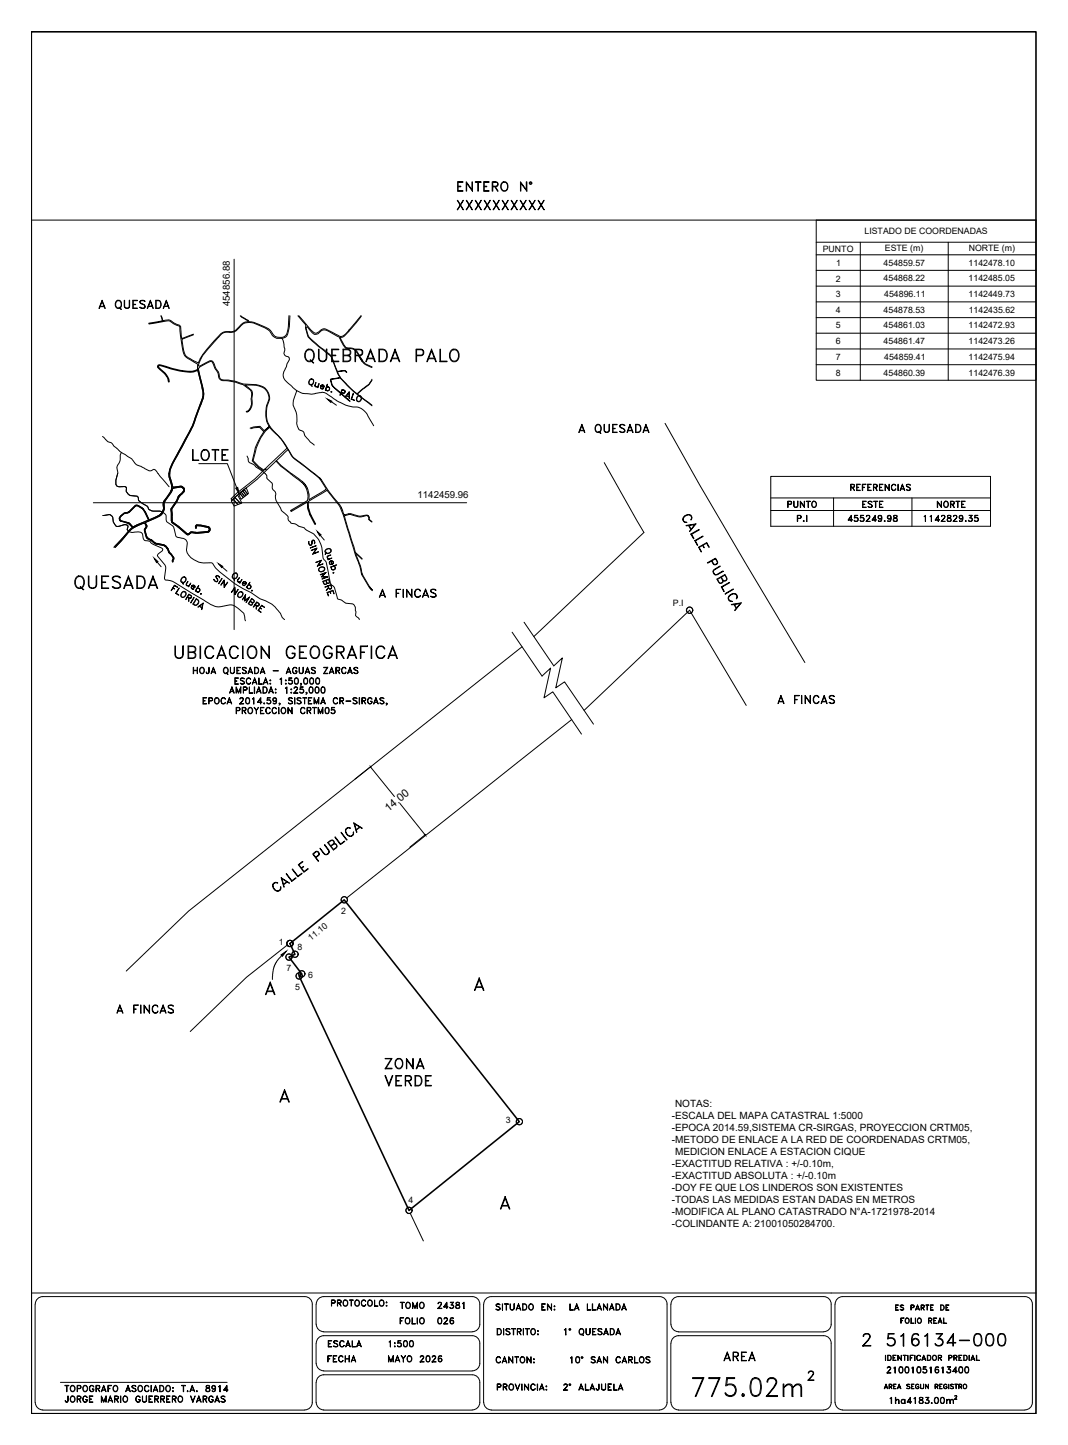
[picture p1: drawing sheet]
<svg xmlns="http://www.w3.org/2000/svg" width="340mm" height="460mm" viewBox="0 0 340 460" stroke-linecap="round" stroke-linejoin="round" font-family="sans-serif">
<!-- layer: LP -->
<path d="M211.8 134.8l11 19.5 33.5 56.6M192.4 147.3l12.6 22.2-35 33.2M166.2 205.9l-106.1 84.1-19.9 19.1M182.1 229.1l-71.7 56.7M237.6 224.6l-18-30.3-33.6 31.9M91.1 302.9l-2.5 2.4-1 1.7-.6 1.7-.3 3.1M91.4 300.9l-12.9 10.2-17.9 17.3" fill="none" stroke="#000" stroke-width=".32"/>
<!-- layer: Calles -->
<g fill="none" stroke="#000" stroke-width=".32">
<circle cx="219.6" cy="194.3" r="1.02"/>
<circle cx="219.6" cy="194.2" r=".98"/>
<circle cx="92.3" cy="300.4" r="1"/>
<circle cx="92.4" cy="300.4" r=".98"/>
</g>
<!-- layer: MACHOTE$0$4 -->
<path d="M10 70.1h319.9M10 411.6h319.9" fill="none" stroke="#000" stroke-width=".32"/>
<path d="M10 10.1h319.9v440h-319.9z" fill="none" stroke="#000" stroke-width=".51"/>
<!-- layer: TEX -->
<g fill="none" stroke="#000" stroke-width=".32">
<path d="M158.3 422.9h.7a1.11 1.11 0 0 1 .7 1.1 1.11 1.11 0 0 1-.7 1h-.7zM158.4 423.1a.97 .97 0 0 1 1.1 .5 .97 .97 0 0 1-.2 1.2h-.9zM160.3 422.9l.1 2.1zM161.1 423.3a.81 .81 0 0 1 1.3 0l-.5-.2-.7 .2 .1 .3 1 .6 .1 .5-.2 .1a.81 .81 0 0 1-1.1-.1l.4 .1 .8-.1-.1-.5-1-.6zM162.9 422.9l1.2 .2zM163.4 423.1v1.9l.2-1.9M164.8 423.9l.9-.1 .2-.5-.4-.2h-.7l-.1 1.9v-2.1l1.2 .2v.7l-1.1 .2M165.3 424l.6 1-.5-1M166.6 422.9l.1 2.1zM167.3 422.9l1.2 .2zM167.8 423.1v1.9l.2-1.9M169.2 423.3l.2-.2a.92 .92 0 0 1 1.1 .9 .92 .92 0 0 1-1.1 .8l-.4-.6z"/>
<path d="M169.4 423.1a.86 .86 0 0 1 1.1 .9 .86 .86 0 0 1-1.1 .8l-.3-.6zM171.2 423.7l.3 .1zM171.3 423.7l.1 .1zM171.3 424.7l.1 .3zM171.3 424.8h.1M179.7 423.3l.5-.4v2.1l-.1-1.9zM184.6 423.3l.4-.4a.97 .97 0 0 1 1 1.1 .97 .97 0 0 1-1.2 .8l-.4-.6zM184.8 423.1h.2a.87 .87 0 0 1 .8 1 .87 .87 0 0 1-1 .7l-.3-.6zM185.2 424.7l.6 .5zM186.6 422.9l.2 1.8 .3 .1h.5l.2-.4 .1-1.5v1.5l-.3 .4-.5 .2-.4-.3zM188.7 422.9h1.1l-1 .2v1.7l1 .2h-1.1zM188.8 423.9h.6l-.6 .1"/>
<path d="M190.6 423.1a.81 .81 0 0 1 1.1 .2l-.4-.2-.8 .2 .1 .3 1 .6 .1 .5a.81 .81 0 0 1-1.3 0l.5 .1 .7-.1-.1-.6-1-.5-.1-.3zM192.4 424.5h1.1M192.5 424.4h.9M193 422.9l.7 2.1-.7-1.7-.8 1.7zM194.3 422.9a1.09 1.09 0 0 1 1.3 .6 1.09 1.09 0 0 1-.3 1.3l-1 .2zM194.4 423.1h.5a.96 .96 0 0 1 .7 .9 .96 .96 0 0 1-.7 .8h-.5zM196.3 424.5h1.1M196.4 424.4h1M196.9 422.9l.7 2.1-.7-1.7-.8 1.7zM19.2 440.1h53.1M158.3 440.6h.9l.4 .4-.2 .5-1 .1 .8-.1 .2-.3-.2-.5h-.8v1.9zM160.2 440.6l1.1 .1 .2 .3-.2 .5-1 .1 .7-.1 .4-.3-.1-.4-1-.1v1.9z"/>
<path d="M160.8 441.6l.7 1-.6-1M162.2 440.8a.88 .88 0 0 1 1.4 .8 .88 .88 0 0 1-1.4 .7l-.1-.5zM162.4 440.8a.63 .63 0 0 1 .7-.1 .63 .63 0 0 1 .3 .7 .82 .82 0 0 1-.7 1.1l-.6-.7zM164 440.6l.8 1.7 .7-1.7-.7 2zM166.1 440.6l.1 2zM167 440.6l1.2 1.7 .1-1.7v2l-1.2-1.8-.1 1.8zM169.2 440.8l.7-.2 .5 .4a.7 .7 0 0 0-.8-.3 .7 .7 0 0 0-.5 .7v.4a.7 .7 0 0 0 .5 .7 .7 .7 0 0 0 .8-.4 .87 .87 0 0 1-1.3 .3 .87 .87 0 0 1 0-1.4zM171.1 440.6l.1 2zM172 442.1h1.1M172 442h1M172.5 440.6l.8 2-.8-1.8-.7 1.8zM173.9 442.4l.2 .1z"/>
<path d="M173.9 441.2l.2 .3zM173.9 441.4h.1M281.7 441.8h.8M281.7 441.7h.7M282.1 440.7l.6 1.4-.6-1.3-.5 1.3zM283.2 441.4l.7-.1v-.5l-.7-.1-.1 1.4v-1.4l.9 .1-.1 .6h-.7M283.5 441.4l.5 .7zM284.6 442.1v-1.4h.8h-.9v1.4M284.6 441.4h.5h-.5M285.9 441.8h.9M285.9 441.7h.8M286.3 440.7l.6 1.4-.6-1.3-.5 1.3z"/>
<path d="M288.7 440.8l.4-.1 .7 .1h-1l.1 .4 .8 .3 .1 .4-.4 .2-.7-.2a.47 .47 0 0 0 .6 .2 .47 .47 0 0 0 .3-.6l-.8-.3zM290.3 442.1v-1.4h.8h-.8v1.4M290.3 441.4h.5h-.5M291.7 440.8l.5-.1 .4 .3a.59 .59 0 0 0-.8-.1 .59 .59 0 0 0-.1 .8 .59 .59 0 0 0 .8 .1v-.3h-.3h.4a.58 .58 0 0 1-.7 .6 .58 .58 0 0 1-.4-.9zM293.1 440.7l.1 1 .4 .4 .5-.4v-1v1l-.2 .4-.7-.2zM294.7 440.7l.9 1.2 .1-1.2v1.4l-.9-1.3-.1 1.3zM297.8 441.4l.7-.1 .1-.4-.8-.2v1.4v-1.4l.8 .1v.5l-.8 .1M298.2 441.4l.5 .7-.4-.7M299.3 440.7h.7h-.8v1.4M299.3 441.4h.4h-.4M300.6 440.8l.6-.1 .4 .3a.58 .58 0 0 0-.8-.2 .58 .58 0 0 0-.3 .7 .48 .48 0 0 0 .5 .6 .48 .48 0 0 0 .5-.6h-.3h.4a.58 .58 0 0 1-.8 .6 .58 .58 0 0 1-.3-.9zM302.1 440.7v1.4z"/>
<path d="M302.6 440.8l.4-.1 .6 .1h-.9l.1 .4 .7 .3v.6l-.9-.2h.9v-.4l-.7-.3zM304 440.7h.9zM304.4 440.7v1.4l.1-1.4M305.4 441.4l.7-.1v-.5l-.7-.1-.1 1.4v-1.4l.9 .1-.1 .6h-.7M305.8 441.4l.5 .7-.5-.7"/>
<circle cx="181.5" cy="423.2" r=".29"/>
<circle cx="181.5" cy="423.2" r=".16"/>
<circle cx="307.2" cy="441.3" r=".62"/>
<circle cx="307.3" cy="441.3" r=".7"/>
</g>
<!-- layer: MARCO-INTERNO -->
<g fill="none" stroke="#000" stroke-width=".32">
<path d="M11.2 415.2v31.3M11.2 415.2l.6-1.5 .8-.7 1-.2h83.4a2.38 2.38 0 0 1 2.4 2.4M99.4 415.2v31.3M100.6 415.2v6.4M100.7 415.2l.3-1.1 .6-.8 1.5-.5h47.3a2.38 2.38 0 0 1 2.4 2.4M152.8 415.2l-.1 6.9-.8 1.3-1.5 .6h-47.3l-1.5-.6-.6-.8-.3-1M154 415.2v31.3M154.1 415.2l.2-1.1 .6-.8 1.5-.5h53.6a2.38 2.38 0 0 1 2.4 2.4M212.4 415.2v31.3M213.6 415.2v6.4M262.3 412.8h-46.2l-1.5 .5-.7 .8-.2 1.1M262.3 412.8l1 .2 .8 .7 .6 1.5"/>
<path d="M264.7 415.2l-.1 6.9-.8 1.3-1.5 .6M265.9 415.2v31.3M268.3 412.8h58M268.3 412.8l-1 .2-.8 .7-.6 1.5M326.4 412.8l1 .2 .8 .7 .5 1.5M328.7 415.2v31.3M100.6 427.6v6.5M100.7 427.6l.3-1 .6-.9 1.5-.5h47.3a2.38 2.38 0 0 1 2.4 2.4l-.1 7-.8 1.3-1.5 .5M100.7 434l.3 1.1 .6 .8 1.5 .5M103.1 436.5h47.3M213.6 427.6v18.9M213.7 421.6l.2 1 .7 .8 1.5 .6h46.2"/>
<path d="M262.3 425.2h-46.2l-1.5 .5-.7 .9-.2 1M262.3 425.2l1 .3 .8 .6 .6 1.5v18.9M11.2 446.5l.3 1 .6 .8 1.5 .5M13.6 448.9h83.4M99.4 446.5l-.2 1-.7 .8-1.4 .5M100.6 440.1v6.4M100.7 440.1l.3-1.1 .6-.8 1.5-.5h47.3a2.38 2.38 0 0 1 2.4 2.4v6.4M100.7 446.5l.3 1 .6 .8 1.5 .5M103.1 448.9h47.3M152.8 446.5l-.3 1-.6 .8-1.5 .5M154.1 446.5l.2 1 .6 .8 1.5 .5M156.4 448.9h53.6"/>
<path d="M212.4 446.5l-.2 1-.7 .8-1.5 .5M213.7 446.5l.2 1 .7 .8 1.5 .5M216 448.9h46.3M264.7 446.5l-.6 1.5-.8 .6-1 .2M265.9 446.5l.6 1.5 .8 .6 1 .2M268.3 448.9h58M328.7 446.5l-.5 1.5-.8 .6-1 .2"/>
</g>
<!-- layer: Datos -->
<g fill="none" stroke="#000" stroke-width=".32">
<path d="M285.2 415.4h.9l-.9 .1v1.5l.9 .1h-.9zM285.2 416.2h.6l-.6 .1M286.6 415.6l.4-.2 .8 .2h-1.1l.3 .5 .7 .4-.1 .5-.6 .1-.4-.3 .4 .2 .7-.2-.2-.4-.8-.4zM286.8 419.6h1l-.8 .1v1.6zM290.1 419.6l.1 1.6 .9 .1h-1zM290.1 416.2l.9-.1v-.5l-.9-.1v1.6v-1.7l.9 .2v.6l-.9 .1M291.5 419.6v1.7zM291.7 416.7h.9M291.7 416.7h.8M292.2 415.4l.6 1.7-.6-1.5-.7 1.5zM293.4 416.2l.8-.1v-.5l-.8-.1-.1 1.6v-1.7l1 .2-.1 .6-.8 .1M293.8 416.3l.5 .8-.5-.8"/>
<path d="M294.8 415.4l1 .1zM295.2 415.5v1.6l.1-1.6M296.3 415.4h.9l-.8 .1v1.5l.8 .1h-.9zM296.4 416.2h.5l-.5 .1M299.3 419.6l.7 1.7-.7-1.5-.7 1.5zM299.5 415.4h.6a.87 .87 0 0 1 .6 .9 .87 .87 0 0 1-.6 .8h-.6zM299.6 415.5h.5a.86 .86 0 0 1 0 1.5h-.5M300.4 419.6l.1 1.6 .9 .1h-1zM301.2 415.4h1l-.9 .1v1.5l.9 .1h-1zM301.3 416.2h.5l-.5 .1M281.9 431.4l.1 1.7zM282.6 431.4h.6a.87 .87 0 0 1 .6 .9 .87 .87 0 0 1-.6 .8h-.6z"/>
<path d="M282.8 431.5a.79 .79 0 0 1 .9 .8 .79 .79 0 0 1-.9 .7zM284.4 431.4v1.7M284.4 432.2h.5l-.5 .1M284.4 431.5v1.5M285.9 431.4l1.1 1.5v-1.5v1.7l-1-1.5-.1 1.5zM287 420.4h.4l-.4 .1M288 431.5v1.6l.1-1.6M289.1 431.4v1.7zM289.8 431.4h1l-.9 .1v1.6zM289.9 432.2h.5l-.5 .1M291.3 431.4v1.7zM292 431.6l.7-.2 .4 .4-.2-.2a.71 .71 0 0 0-1 .7 .71 .71 0 0 0 1 .6l.2-.2v.2a.81 .81 0 0 1-1.2-.1 .81 .81 0 0 1 .1-1.2z"/>
<path d="M294.1 431.4l.7 1.7-.7-1.5-.6 1.5zM295.3 431.4h.5a.87 .87 0 0 1 .6 .9 .87 .87 0 0 1-.6 .8h-.5zM295.4 431.5a.79 .79 0 0 1 1 .8 .79 .79 0 0 1-1 .7zM295.8 420.4l.7-.1 .2-.4-.9-.2-.1 1.6v-1.7l1 .2v.5l-.9 .2M296.2 420.5l.5 .8-.5-.8M297.4 421.2v-1.5l.9-.1h-1v1.7M297.4 420.4h.5l-.5 .1M298.8 432.2l.9-.1v-.5l-.9-.1v1.6v-1.7l.9 .1 .1 .3-.1 .4-.9 .1M298.8 420.9h1M298.9 420.8h.8M299.3 432.3l.5 .8-.5-.8M302.2 432.2h.6l.3-.4-.3-.3h-.6l-.1 1.6v-1.7l1 .2v.5l-.9 .2"/>
<path d="M303.8 432.2l.8-.1v-.5l-.8-.1-.1 1.6v-1.7l1 .2-.1 .6-.8 .1M304.2 432.3l.5 .8zM305.3 431.4v1.7M305.4 432.2h.5l-.5 .1M305.4 431.5v1.5M306.9 431.4h.6a.91 .91 0 0 1 .5 .9 .91 .91 0 0 1-.5 .8h-.6zM307 431.5a.85 .85 0 0 1 .9 .4 .85 .85 0 0 1-.1 1l-.8 .1zM308.5 431.4l.2 1.7zM309.8 431.4l.7 1.7-.7-1.5-.7 1.5zM310.9 431.4l.1 1.6 .9 .1h-1z"/>
<circle cx="288.9" cy="420.4" r=".79"/>
<circle cx="288.9" cy="420.4" r=".7"/>
<circle cx="292.7" cy="420.4" r=".79"/>
<circle cx="292.8" cy="420.4" r=".7"/>
<circle cx="297.6" cy="432.2" r=".77"/>
<circle cx="297.6" cy="432.2" r=".71"/>
</g>
<!-- layer: 1 -->
<g fill="none" stroke="#000" stroke-width=".32">
<path d="M61.6 115.2l1.4 .8M61.6 114.8l1.6 .7M64.1 113.7l-.3 .5M69.7 107.2l-.2 .2M108.2 107.5v.2M111.1 105.5l-.2 .1M111.3 104.9l-.2 .2M79.9 129.3l-.3 .7M166.9 198.1l9.4 13.9 2.8-2.5-2.1 9.5 2.8-1.9 9.2 13.4M163.1 201.3l9.5 13.9 2.7-2.5-2.1 9.5 2.8-2 9.2 13.5M118 244.2l7.6 9.4M118.1 244l-5 4"/>
<path d="M127.3 255.7l8 9.9M135.5 265.6l-5 4.1M130.6 386.2l4.2 8.9"/>
</g>
<!-- layer: 2 -->
<g fill="none" stroke="#000" stroke-width=".32">
<path d="M218 164.2a1.33 1.33 0 0 1 1.4-.4 1.33 1.33 0 0 1 .9 1.1l-.3 .7a1.03 1.03 0 0 0 0-1.4 1.03 1.03 0 0 0-1.3-.2 1.29 1.29 0 0 0-.9 2l.9 .3a1.11 1.11 0 0 1-1.3-.7 1.11 1.11 0 0 1 .6-1.4zM218.4 167.3l3.2-.5-2 2.5 1.6-2.3zM219.2 167.2l.8 1.5M219.4 167.2l.7 1.3M220 170l2.6-1.4 .1 .1-2.5 1.4 .8 1.3-.1 .1zM221.2 172.1l2.6-1.4 .1 .1-2.5 1.4 .8 1.4zM222.4 174.2l2.6-1.5 .9 1.5-.9-1.3-2.4 1.4 .7 1.4zM223.8 173.6l.5 .7-.6-.7M226.7 178.5l.6 1a.72 .72 0 0 0 .7 .1 .72 .72 0 0 0 .4-.7l-.6-1-2.4 1.4-.2-.1 2.6-1.5 .7 1.1a.8 .8 0 0 1-.4 .9 .8 .8 0 0 1-1-.1l-.5-1M227.1 181.6l2.2-1.4-1.8 1.2-.4 .5 .3 .7 .5 .4 2.3-1.2 .1 .1-1.9 1.1a1.02 1.02 0 0 1-1.1-.3 1.02 1.02 0 0 1-.2-1.1zM229.7 183.7l.8 1.2 .9-.5-.6-1.3-2.3 1.3 .8 1.2 .8-.5-.5-1.3M229.7 186.8l2.6-1.4-2.4 1.5 .7 1.4z"/>
<path d="M230.2 184.6l.1 .5a.77 .77 0 0 1-.6 .6 .77 .77 0 0 1-.8-.3l-.6-1 2.5-1.5 .6 1a.78 .78 0 0 1-.3 1 .78 .78 0 0 1-1-.2M230.9 189l2.6-1.5zM232.5 189.4a1.2 1.2 0 0 1 1.6-.4 1.2 1.2 0 0 1 .4 1.7 1.03 1.03 0 0 0-.1-1.3 1.03 1.03 0 0 0-1.3-.2 1.27 1.27 0 0 0-.8 2l.9 .3a1.11 1.11 0 0 1-1.3-.8 1.11 1.11 0 0 1 .6-1.3zM232.9 192.4l3.1-.5-2 2.5 1.7-2.2zM233.6 192.3l.9 1.5M233.9 192.4l.7 1.2M89.5 279.4l2.7 1.7-2.4-1.4 .6 2.8zM91.2 278.1l1.8 2.3 1.2-1 .1 .2-1.4 1zM93 276.8l.2-.2 1.7 2.3 1.3-.8-1.3 1zM95 275.3l1.3-1.1 .2 .1-1.3 1 1.6 2.2 1.2-1 .2 .1-1.4 1.1zM95.9 276.3l.7-.5-.6 .6M100.5 272.9l1.1-1a.77 .77 0 0 0-1-.7l-.8 .7 1.7 2.3-1.9-2.3 1.3-.9 .4 .2 .4 .9-1.1 .9"/>
<path d="M101.9 270.1l1.4 1.6 .5 .4 .7-.4 .3-.5-1.5-2.2 1.4 1.6a1.01 1.01 0 0 1-.3 1.3 1.01 1.01 0 0 1-1.3-.1zM105.3 269.3l1.1-1-.6-.8-1.3 .8 1.7 2.1 1.1-.9-.7-.9-1.2 .8M106.1 268.7h.9a.85 .85 0 0 1 .1 1.3l-.9 .6-1.9-2.3 .9-.7a.81 .81 0 0 1 .9-.1 .81 .81 0 0 1 .4 .8l-.3 .5M106.7 266.4l1.8 2.3 1.3-.8-1.4 1-1.8-2.4zM108.6 265l1.9 2.4zM110.2 263.9a1.04 1.04 0 0 1 1.4-.3h-.9a1.45 1.45 0 0 0-.5 1.6 1.45 1.45 0 0 0 1.4 1l.7-.4 .3-.9a1.11 1.11 0 0 1-.6 1.3 1.11 1.11 0 0 1-1.4-.4l-.6-1zM112.6 262l2.8 1.7-2.5-1.4 .6 2.7zM114.6 263.2l-1.2 .9M114.7 263.3l-1.4 1M87 281.3a1.1 1.1 0 0 1 1.5-.2l-.7-.1-.7 .4a1.45 1.45 0 0 0 .3 1.7 1.45 1.45 0 0 0 1.8 .1l.2-.9a1.05 1.05 0 0 1-.9 1.4 1.75 1.75 0 0 1-1.5-2.4zM91.4 280.7l-1.2 .8M91.6 280.7l-1.4 1.1"/>
<path d="M84.9 315.7h2.3M85.1 315.5h1.9M86 312.6l1.6 4h-.2l-1.4-3.4-1.3 3.4h-.2zM151.4 314.4h2.3M151.6 314.2h1.9M152.6 311.3l1.5 4h-.2l-1.3-3.4-1.3 3.4h-.2zM89.5 349.9h2.3M89.7 349.7h1.9M90.6 346.9l1.5 4h-.2l-1.3-3.5-1.3 3.5h-.2zM159.7 383.9h2.3M159.9 383.8h1.9M160.8 380.9l1.6 4h-.2l-1.4-3.4-1.3 3.4h-.2z"/>
</g>
<!-- layer: 1 -->
<path d="M118 244.1v.1zM135.3 265.6l.1 .2z" fill="#000" stroke="#000" stroke-width=".32"/>
<!-- layer: 0 -->
<g fill="none" stroke="#000" stroke-width=".32">
<path d="M74.5 82.5v117.9M98.7 120.9a.72 .72 0 0 1 .9-.2 .72 .72 0 0 1 .3 .9l-.1 .5a.77 .77 0 0 1-1 .4 .77 .77 0 0 1-.5-.9zM98.7 120.9l.3-.2a.86 .86 0 0 1 .8 1.1 .86 .86 0 0 1-1.3 .5l-.1-.7zM99 122.3l.4 .7zM100.6 121.8l-.2 1.1 .8 .1-.6 .2-.3-.2zM101.5 122.1l-.3 1.3zM102.2 122.9l.9 .3v-.4a.57 .57 0 0 0-1 .2 .57 .57 0 0 0 .7 .7l.1-.1a.56 .56 0 0 1-.8-.3 .56 .56 0 0 1 .5-.7 .56 .56 0 0 1 .5 .7l-.9-.3M104 123.3a.62 .62 0 0 1 .9 .2 .62 .62 0 0 1-.3 .9 .62 .62 0 0 1-.8-.4l.2 .3a.58 .58 0 0 0 .9-.3 .58 .58 0 0 0-.5-.8zM104.2 122.3l-.6 1.9zM105.3 124.7l.3-.1 .1 .3zM105.5 124.7h.1M108.6 124.9l1 .2 .3-.4-.2-.4-.7-.2-.7 1.8 .6-1.9 1 .5v.5l-.4 .2-.9-.2"/>
<path d="M110.2 126l1.1 .4M110.3 125.9l.9 .4M111.2 124.7l.1 2.2-.2-1.8-1.2 1.3zM112.5 125.2l-.5 1.8 .9 .5-1.1-.4zM113.9 126.2a.75 .75 0 0 1 .9-.2 .75 .75 0 0 1 .3 1l-.2 .4a.74 .74 0 0 1-.9 .5 .74 .74 0 0 1-.5-1zM113.9 126.2l.3-.2a.84 .84 0 0 1 .7 1.1 .84 .84 0 0 1-1.2 .4l-.1-.6zM29.7 160h118.9M98.4 172.4v.5l.4 .7 .5-.4 .2-1.2h.4l.4 .6-.2 .5v-.8l-.5-.3-.3 1.4-.2 .2-.5-.1a.75 .75 0 0 1-.2-1.1zM98.8 174.4l1.9-.6zM99.1 175.2l1.9-.7-1.2 1.7 1.6-.5-1.8 .7 1.1-1.7zM100.5 179l1.9-.7-1.2 1.8 1.7-.6-1.9 .7 1.2-1.7zM103.8 175a.88 .88 0 0 1 1.1-.4 .88 .88 0 0 1 .4 1.1 .97 .97 0 0 1-1 .6 .97 .97 0 0 1-.8-.9z"/>
<path d="M103.8 175.1l.2-.2a.83 .83 0 0 1 1.3 .3 .89 .89 0 0 1-.8 .9 .89 .89 0 0 1-.9-.7zM103.8 175.7l-.2 .8zM104.1 177.2l1.2-.5-1 .5v.4l.5 .4-.5-.4zM104.4 178.1l1.3-.5zM105.3 178.7l.4 1a.63 .63 0 0 0 .4-.8 .63 .63 0 0 0-.8-.4 .63 .63 0 0 0-.5 .7l.5 .6-.1-.2a.53 .53 0 0 1-.2-.7 .53 .53 0 0 1 .8-.2 .53 .53 0 0 1 .1 .8h-.2l-.3-.8M55.1 187.2l.5 .3-.5-.3M55.6 186.3l.9 .6-.9-.5-1.1 1.7zM57 187.2l-.9 1.7 .8 .6-1-.6zM57.9 188.6a.81 .81 0 0 1 1.3 0 .81 .81 0 0 1-.3 1.2 .74 .74 0 0 1-1 .3 .74 .74 0 0 1-.2-1zM58 184.1l.5-.4a.64 .64 0 0 1 .7 .4 .64 .64 0 0 1-.1 .6 .93 .93 0 0 1-1.3 .6 .94 .94 0 0 1 .2-1.2zM58 188.7l.5-.3a.83 .83 0 0 1 .5 1.2 .83 .83 0 0 1-1.3 .1zM58.1 183.8a.81 .81 0 0 1 1.2 .2 .81 .81 0 0 1-.4 1.2 .81 .81 0 0 1-1.3 0 .81 .81 0 0 1 .3-1.2z"/>
<path d="M58.1 185.3l.3 .7zM59.8 190l.8 .4 .4-.5-.8-.6-1 1.6 .9-1.8 .9 .8-.2 .5-.3 .1-.8-.4M59.8 185.1l-.4 1 .4 .4 .4-.1-.6 .1-.4-.4zM60.1 190.3v1.2v-1.1M60.7 185.6l-.7 1.2zM61.1 186.5l.8 .5 .1-.3-.3-.4a.57 .57 0 0 0-.8 .6 .57 .57 0 0 0 .8 .5 .58 .58 0 0 1-.8-.4 .58 .58 0 0 1 .7-.7 .58 .58 0 0 1 .4 .9l-.9-.5M61.8 190.1l-1 1.8zM62.5 190.6l.6 .4a1.07 1.07 0 0 1 0 1.2 1.07 1.07 0 0 1-1.1 .5l-.6-.4zM62.5 190.7a.94 .94 0 0 1 .5 1.4 .94 .94 0 0 1-1.4 .2zM62.8 187.3a.63 .63 0 0 1 .8 .4 .63 .63 0 0 1-.4 .8 .63 .63 0 0 1-.8-.6l.2 .4a.6 .6 0 0 0 .9-.1 .6 .6 0 0 0-.3-.9zM63 193.3l1.7-1.3-.4 2.1 .2-1.9zM63.2 186.4l-1 1.8z"/>
<path d="M63.4 192.9l.9 .7M63.5 192.9l.8 .5M63.9 188.9l.2 .2-.2 .1zM63.9 189.1h.2zM68.9 183.2l.8 .3 .3 .5-.6-.6-.4-.1-.2 .4 .5 .8v.4l-.4 .4-.6-.4-.2-.5 .6 .7h.4l.2-.2-.6-1.3zM70.7 184.1l-1 1.7zM71.4 184.6v2.1l1.1-1.3-1.1 1.6-.1-2.1-1 1.4zM74.3 182.7a.83 .83 0 0 1 1.3 0 .83 .83 0 0 1-.3 1.3 .83 .83 0 0 1-1.3 0 .83 .83 0 0 1 .3-1.3zM74.4 182.8a.69 .69 0 0 1 .9-.2 .69 .69 0 0 1 .2 .9 .85 .85 0 0 1-1.3 .6 .94 .94 0 0 1 .2-1.3zM74.5 184l.2 .7zM74.8 186.9l.1 2.1 1-1.3-1.1 1.6-.1-2.1-1 1.4zM76 188.7a.81 .81 0 0 1 1.3-.1 .81 .81 0 0 1-.3 1.3 .81 .81 0 0 1-1.3 0 .81 .81 0 0 1 .3-1.2z"/>
<path d="M76.1 188.7l.5-.3a.84 .84 0 0 1 .5 1.3 .84 .84 0 0 1-1.3 .1zM76.2 183.9l-.5 1 .2 .4h.6h-.6l-.3-.4zM77 184.5l-.7 1.1zM77.3 185.4a.57 .57 0 0 1 .9-.2 .57 .57 0 0 1 0 .9l-.9-.6 .9 .5 .2-.4a.58 .58 0 0 0-1-.1 .58 .58 0 0 0 .4 .9h.2h-.5l-.3-.3zM78.2 189.3l-.3 1.8 1.6-1-1.1 1.7 .8-1.3-1.4 .9 .3-1.7-.9 1.2zM79.1 186.2a.64 .64 0 0 1 .8 .4 .64 .64 0 0 1-.5 .8 .64 .64 0 0 1-.7-.6l.2 .4a.58 .58 0 0 0 .8-.1 .58 .58 0 0 0-.2-.8zM79.6 185.4l-1.1 1.7zM79.7 191.4l.8 .5 .4-.4-.7-.8-1 1.5 .8 .4 .4-.5-.8-.6M80.1 187.9l.2 .2-.2 .1zM80.2 188h.1M80.3 191.7l.2 .6-.4 .4-1-.5 1-1.7 .9 .9-.2 .4-.6 .1M81.3 192.4l.8 .5 .4-.3-.7-.9-1.1 1.6 1-1.7 .9 .6v.4l-.6 .4-.8-.5"/>
<path d="M81.6 192.8l.1 1.2v-1.1M82.9 193.5l.4 .3-.5-.2M83.3 192.7l1 .6-1-.5-1 1.5 .8 .7-.9-.7zM101.6 180.9a.95 .95 0 0 1 1.3-.5 .95 .95 0 0 1 .4 1.3 .95 .95 0 0 1-1.3 .3 .63 .63 0 0 1-.6-.4 .63 .63 0 0 1 .2-.7zM101.7 180.9l1-.3a.61 .61 0 0 1 .6 .5 .61 .61 0 0 1-.4 .7 .85 .85 0 0 1-1.4-.4zM102 182.9l1.9-.7-1.3 1.3 1.8 .2-1.8 .7 1.3-.7h-1.6l1.1-1.2zM103.8 184.8l.1 1-.5 .2-.5-.9 1.7-.6 .2 .9-.5 .2-.5-.8M103.9 185.4l.4 .4 .6-.3-.3-1.1-1.8 .7 .6 1 .5-.1 .2-.6M104.1 188.6l1.9-.7 .4 1.1-.4-.9-1.7 .6 .2 1zM104.4 186.6l.4 .9h.6l.2-.7-.3-.7-1.9 .7 1.9-.5 .2 .9-.6 .2-.4-.8M104.6 187l-.7 1.1 .7-.9M105.2 188.4l.1 .5-.2-.5"/>
<path d="M105.3 180.5l1.9-.7zM105.6 180.5l-.1 .4a.59 .59 0 0 0 .8 .5 .59 .59 0 0 0 .3-.9l-.3-.3a.62 .62 0 0 1 .4 .9 .62 .62 0 0 1-.9 .3 .62 .62 0 0 1-.2-.9zM106 182.3h.3l-.1 .2zM106.2 182.3h.1M73.9 218.7l.7 2-.7-1.7-.8 1.7zM74.8 215.8v2h1.1l-1-.1M75.2 218.7l.7 1.7 .8-1.7v2l-.1-1.5-.7 1.5-.7-1.5v1.5zM76.5 216.1a.81 .81 0 0 1 1.4 0l-.6-.2-.7 .2 .1 .4 1 .6 .2 .4-.2 .2a.81 .81 0 0 1-1.2-.2l.5 .2 .7-.2v-.4l-1.1-.6zM77.5 219.6l1-.1 .1-.5-.3-.2h-.8v1.9v-2l1.1 .1v.7l-1.1 .2M78.6 216.1l.8-.3 .4 .5a.7 .7 0 0 0-.7-.4 .7 .7 0 0 0-.6 .7v.5a.7 .7 0 0 0 .6 .6 .7 .7 0 0 0 .7-.4 .71 .71 0 0 1-.8 .5 .71 .71 0 0 1-.6-.7zM79.4 218.7v1.9l1.1 .1h-1.1zM81 218.7l.1 2z"/>
<path d="M81.1 215.8l.8 2-.8-1.7-.8 1.7zM82.4 215.8l.1 1.9 1.1 .1h-1.2zM82.4 218.7l.8 2-.8-1.7-.7 1.7zM83.8 218.7a1.09 1.09 0 0 1 1.2 .5 1.09 1.09 0 0 1-.3 1.4l-.9 .1zM83.8 218.8h.6a.96 .96 0 0 1 .6 .9 .96 .96 0 0 1-.6 .9h-.6zM84.6 215.8l.7 2-.7-1.7-.8 1.7zM85.9 217.6l.2-.1 .1 .2-.2 .1zM86.3 218.7l.8 2-.8-1.7-.8 1.7zM87.6 219.4l.3 .1zM87.8 219.4h.1M89.2 216.2l.5-.4v2l-.2-1.8zM90.9 217.6l.2-.1 .1 .2-.2 .1z"/>
<path d="M90.9 219l.5-.3v2l-.2-1.9zM92 215.8h1l-.9 .1-.1 .7a.71 .71 0 0 1 1 .1 .71 .71 0 0 1-.2 1 .71 .71 0 0 1-1-.2h.1M92.6 219.4l.3 .1zM92.7 219.4h.1M94 215.9a.6 .6 0 0 1 .9 .3v1.3a.61 .61 0 0 1-.5 .3 .61 .61 0 0 1-.6-.3zM95.9 218.1l.1-.4h-.3l.1-.2 .2 .4-.3 .3M95.9 217.8l.1 .1M96.3 219.4l.3 .5v.5l-.3 .2M96.6 219.8a.75 .75 0 0 0-1.1-.3l.1-.8h1l-.9 .1-.1 .6a.71 .71 0 0 1 1.1 .2 .71 .71 0 0 1-.3 1 .71 .71 0 0 1-1-.3l.8 .3 .4-.4M97 215.9a.62 .62 0 0 1 .9 .3v1.3a.62 .62 0 0 1-.6 .3 .62 .62 0 0 1-.5-.3l-.2-.8zM98.7 218.8a.62 .62 0 0 1 .9 .2v1.3a.62 .62 0 0 1-.5 .4 .62 .62 0 0 1-.6-.4l-.1-.8zM98.7 218.8h.7"/>
<path d="M98.7 218.8l-.2 .7 .2 1.1M98.9 215.9a.62 .62 0 0 1 .9 .3v1.3a.62 .62 0 0 1-.5 .3 .62 .62 0 0 1-.6-.3l-.1-.8zM99.3 218.8l.3 .7-.3 1.1M100.6 218.8a.62 .62 0 0 1 .9 .2v1.3a.62 .62 0 0 1-.5 .4 .62 .62 0 0 1-.6-.4l-.1-.8zM100.6 218.8h.7M100.6 218.8l-.2 .7 .2 1.1M100.8 215.9a.62 .62 0 0 1 .9 .3v1.3a.62 .62 0 0 1-.5 .3 .62 .62 0 0 1-.6-.3l-.1-.8zM101.2 218.8l.3 .7-.3 1.1M102.5 218.8a.62 .62 0 0 1 .9 .2v1.3a.62 .62 0 0 1-.5 .4 .62 .62 0 0 1-.6-.4l-.1-.8zM102.5 218.8h.8M102.6 218.8l-.3 .7 .3 1.1M103.1 218.8l.3 .7-.3 1.1"/>
<path d="M64.6 222.1h1.2l-1 .1v1.8l1 .1h-1.2zM64.8 223h.5l-.5 .2M66.5 223h1l.1-.5-.3-.3h-.8v1.9v-2l1.1 .2v.7l-1.1 .2M68.5 222.4l.1-.2a.92 .92 0 0 1 1.2 .9 .92 .92 0 0 1-1.2 .9l-.3-.6zM68.6 222.3a.86 .86 0 0 1 1.2 .8 .86 .86 0 0 1-1.2 .8l-.2-.5zM70.5 222.4l.8-.3 .5 .5a.7 .7 0 0 0-.7-.4 .7 .7 0 0 0-.6 .6v.6a.7 .7 0 0 0 .6 .6 .7 .7 0 0 0 .7-.4 .75 .75 0 0 1-.8 .5 .75 .75 0 0 1-.6-.7zM73 222.1l.8 2-.8-1.7-.7 1.7zM73.3 220.2h1.1M73.3 220.1h1M76.4 224l1.2 .1h-1.3l1.1-1.4-.1-.4h-.7l-.2 .3 .1-.3 .7-.2 .3 .6-1.1 1.4M78.5 222.2a.62 .62 0 0 1 .9 .3v1.2a.62 .62 0 0 1-.5 .4 .62 .62 0 0 1-.6-.4l-.1-.7zM78.5 222.3h.7"/>
<path d="M78.5 222.2l-.2 .8 .2 1M79.1 222.2l.3 .8-.3 1M80.4 222.5l.4-.4v2v-1.8zM81.9 220.2h1.1M81.9 220.1h1M82.1 223.5l1.3 .1h-1.4l1.1-1.5v2l-.2-1.7-.8 1.2M85 223l.2-.9h.9l-.9 .1v.6a.71 .71 0 0 1 1 .2 .71 .71 0 0 1-.2 1 .71 .71 0 0 1-1-.3M85.7 220.2h1.2M85.9 220.1h.9M86.9 222.6l.5-.4 .6 .4M87.3 222.2l-.4 .5 .4 .5M87.6 222.2a1.19 1.19 0 0 1 .1 1.8"/>
<path d="M87.6 220.5l.2-.1 .1 .2-.1 .1zM87.8 220.5h.1M88 223a.62 .62 0 0 1-.9 .2 .62 .62 0 0 1 0-.9 .62 .62 0 0 1 .9 .1l.1 .4a.91 .91 0 0 1-.8 1.3l-.4-.3 .2 .2M91.8 222.4a.81 .81 0 0 1 1.4 0l-.6-.2-.7 .2 .1 .4 1 .6 .2 .4-.2 .2a.81 .81 0 0 1-1.2-.2l.5 .2 .7-.2v-.4l-1.1-.6zM92.6 220.5l.2-.1 .1 .2-.2 .1zM92.7 220.5h.1M93.6 220.6l1.3 .1h-1.4l1.2-1.5-.3-.4h-.6l-.1 .4-.1-.2 .4-.3h.4l.3 .1v.6l-1.1 1.3M93.8 222.1l.1 2zM94.6 222.4l.1-.2a.81 .81 0 0 1 1.2 .2l-.5-.2-.7 .2v.4l1.1 .6 .1 .4a.81 .81 0 0 1-1.3 0l.5 .2 .7-.2-.2-.6-.9-.4zM95.5 220.4l.3 .2M96.4 222.1l1.2 .1zM97 222.2v1.9v-1.9"/>
<path d="M97.5 220.5h.1M97.6 220.9l.1-.3h-.3l.1-.2 .2 .4-.3 .3M97.6 220.7l.1 .1M98.3 224v-1.8l1-.1h-1.1v2M98.7 220.5h.7M100 222.1l.8 1.7 .7-1.7v2l-.1-1.5-.6 1.5-.7-1.5-.1 1.5zM100.6 220.5h.7M102.5 220.5h.8M102.9 222.1l.7 2-.7-1.7-.8 1.7zM106.3 222.4l.8-.3 .4 .5a.7 .7 0 0 0-.8-.4 .7 .7 0 0 0-.5 .6v.6a.7 .7 0 0 0 .5 .6 .7 .7 0 0 0 .8-.4 .71 .71 0 0 1-.8 .5 .71 .71 0 0 1-.6-.7zM108.3 223h.9l.1-.5-.3-.3h-.7l-.1 1.9v-2l1.1 .2v.7l-1 .2M110.1 223.2h1.6z"/>
<path d="M112.4 222.4a.81 .81 0 0 1 1.3 0l-.5-.2-.7 .2 .1 .4 1 .6 .1 .4-.2 .2a.81 .81 0 0 1-1.1-.2l.4 .2 .8-.2-.1-.4-1-.6zM114.4 222.1l.1 2zM115.3 223h1l.1-.5-.4-.3h-.7v1.9v-2l1.1 .2v.7l-1.1 .2M115.8 223.2l.7 .9-.6-.9M117.2 222.4l.8-.3 .5 .5a.7 .7 0 0 0-.8-.4 .7 .7 0 0 0-.5 .6v.8l.4 .4 .7-.2 .1-.4-.4-.2h.5a.74 .74 0 0 1-.7 .9 .74 .74 0 0 1-.8-.7zM119.1 223.6h1.2M119.3 223.5h.9M119.7 222.1l.8 2-.8-1.7-.8 1.7zM121 222.4a.81 .81 0 0 1 1.3 0l-.5-.2-.8 .2 .2 .4 1 .6 .1 .4-.2 .2a.81 .81 0 0 1-1.1-.2l.4 .2 .8-.2-.1-.4-1.1-.6zM123.1 223.9h.1M123.1 224.4l.2-.4-.2 .1v-.3l.2 .4-.4 .3M123.1 224.1l.2 .1"/>
<circle cx="109.6" cy="286.5" r="1.02"/>
<circle cx="109.6" cy="286.4" r=".98"/>
<circle cx="92" cy="304.7" r="1"/>
<circle cx="92" cy="304.7" r=".98"/>
<circle cx="92.3" cy="300.4" r="1"/>
<circle cx="92.4" cy="300.4" r=".98"/>
<circle cx="93.9" cy="303.8" r="1"/>
<circle cx="93.9" cy="303.8" r=".98"/>
<circle cx="95.2" cy="310.7" r=".98"/>
<circle cx="95.3" cy="310.7" r=".98"/>
<circle cx="96.1" cy="310.1" r="1"/>
<circle cx="96.1" cy="310" r=".98"/>
<circle cx="165.4" cy="357.1" r="1"/>
<circle cx="165.4" cy="357.1" r=".98"/>
<circle cx="130.2" cy="385.3" r="1"/>
<circle cx="130.3" cy="385.3" r=".98"/>
</g>
<!-- layer: PARCELAS -->
<path d="M73.9 159.2l.3-.3 1.6 1.7-1.3 .5-.8-1.6zM74.2 158.9l.6-.5 1.8 1.9-.8 .3zM74.8 158.4l.8-.8 .2 .2 1.2 2.4-.4 .1zM76.3 157l.5-.4 1.1 1.5-.4 .3zM76.3 157l1.2 1.4-.7 .6-.8-1.6zM76.8 156.6l.5-.4 1.1 1.5-.5 .4zM77.3 156.2l.4-.3 1.2 1.4-.5 .4zM77.7 155.9l.7-.6 .7 1.8-.2 .2z" fill="none" stroke="#000" stroke-width=".32"/>
<circle cx="84.4" cy="149.4" r=".25" fill="#000"/>
<!-- layer: SERVIDUMBRE -->
<path d="M79.6 136.3l1.2-.4 2-.2 1.4 1.5 1.5-1.3-1.5 1.3M79.9 136.5l.9-.3 1.9-.2 1.3 1.4a20.9 20.9 0 0 0-3.7 9.3l1.9 2 1.6 1.2M85.9 136a13.8 13.8 0 0 0-4.6 8l-.7 2.6 1.8 2 1.7 1.1" fill="none" stroke="#000" stroke-width=".32"/>
<!-- layer: AUTODIB_VIALES_5000 -->
<g fill="none" stroke="#000" stroke-width=".32">
<path d="M51.2 100.5a1.51 1.51 0 0 1 .3 1.7l-4.1 .7v.3l6-1.1a2.4 2.4 0 0 1 1.9 1l1.9 .9 .8 6.2 .7 2.8 1.1 1.1 1.8 1.1M51.3 100.5l.5 1.6a2.96 2.96 0 0 1 3.6 .7l1.8 .7 .3 .5 .4 3.9 3.7-1.5M61.6 106.6l-3.4 1.3a7.8 7.8 0 0 0 1.2 5.6l2.2 1.3M62.9 116.4l.1 1.2M63 117.6l-.8 .3a18.5 18.5 0 0 1-10.1-1.5l-1-.2a.66 .66 0 0 0-.7 0 .66 .66 0 0 0-.2 .7l.6 .7a6 6 0 0 1 2.9 4h.2a6 6 0 0 0-2.9-4.2l-.6-.8 .7-.2a25.3 25.3 0 0 0 10.6 2l1.3-.5 1.3 5a6.8 6.8 0 0 1-.5 5.6l-2.5 6.8-1.1 2.3M63 116v1.6M63.8 114.2l-.6 1.3M69.5 107.4a27.9 27.9 0 0 0-6 7.9l-.3 1.1 .4 .2 2.6-1.4a1.15 1.15 0 0 1 1.2-.3 1.15 1.15 0 0 1 .8 1l.4 1.2a5 5 0 0 1 1.4 3.3l.7 .5a18.1 18.1 0 0 1 6.8 1.4 12.7 12.7 0 0 1 6.2 .8 4.2 4.2 0 0 1 1.4 6 7.8 7.8 0 0 0 2.3 8.4 30.6 30.6 0 0 1 5.9 8.1l8.9 7a51.8 51.8 0 0 0 6 8.2l1.3 3 2.3-.3 2.8 .9 2.3-.4 .7 .7-.1 .6 .9 .7M76.5 100.5l2.4 1.6 .1 .2a4 4 0 0 0-3 1.9 3.3 3.3 0 0 1-3.5 1.4l-1.4 .2a37.3 37.3 0 0 0-6.9 7.6l-.1 .3M92 100.5l-.1 2.3a6.9 6.9 0 0 1-1.2 4.2 2.9 2.9 0 0 1-4.2-1.3l-.4-.5a14.6 14.6 0 0 0-6.9-2.9l-.2-.4-2.3-1.4M92.3 100.5l-.2 3.5a5.1 5.1 0 0 1-1.2 3.3l-.6 .3a3.4 3.4 0 0 1-4.4-2.2 14.5 14.5 0 0 0-5.9-2.7h-1.3a3.2 3.2 0 0 0-2.6 1.7 4 4 0 0 1-4.2 1.4l-1.1 .3-1.1 1.1M94.9 100.5l2.4 2.9a6.3 6.3 0 0 0 1 4.1l3 2.8 3.5 2.6a2.23 2.23 0 0 1 1.1 1.7l1.7 4.4 .6 1.1-2.9 .6v.7a3.4 3.4 0 0 0 2 2.8l4.2 3.5-4.1-3.6a3.6 3.6 0 0 1-2.1-3.3l3-.6a49.8 49.8 0 0 0 10.1 9"/>
<path d="M95.1 100.5l4.5 5.1 .8 .5 1.1-.4a2.07 2.07 0 0 1 3.2-.5l3.6 1.9a2.98 2.98 0 0 0 2.8-2M108.2 107.5l-3.6-2.1-1.1-.3a2.15 2.15 0 0 0-2.2 1.1l-.5 .2a1.06 1.06 0 0 1-1.4-.5l-1.5-1.9-.3 .2a5.2 5.2 0 0 0 2 4.2l5.6 4.7 2.2 5.2 2.4-.4 .6 .6-.7-.4-2.3 .3a18.5 18.5 0 0 0 5.5 6.3l.8 .7 1.2-1.1a7.8 7.8 0 0 0 3.5-3.6M110.9 105.6a3 3 0 0 1-2.5 1.8l1.1 2.4 .9 .9a3.3 3.3 0 0 1 3.7 1.9l1.2 2M114.8 101l-3.7 4.5M114.9 100.5l-3.6 4.4M115.1 100.5l-.2 .4M60.1 137.8l-4.7 8.7a9.6 9.6 0 0 0-1.6 4.8l.9 3.4v.9l-.3 .9-2.3 3.3v2.2l-.8 1.5-3.7 2-1.9-3.4-1.6-1.2-.6-.1-.5 .1-2 2.1-1.5 .4-1.5 1.3 .1 .9 .4 .4 2.6 .7 1 1.3-5.8 6.2M79.6 130l-1.2 1.2a3.1 3.1 0 0 0 1.8-4.2 2.75 2.75 0 0 0-1.1-3.6l-1.1-.8h1.8a5 5 0 0 1 5.7 3 3.7 3.7 0 0 1-.6 3.5 8.4 8.4 0 0 0 3.7 9.7l1.4 1.6 1.5 2.4M79.9 129.3v-2.3a2.52 2.52 0 0 0-1-3.4l-1.5-1.1a20.8 20.8 0 0 0-6.8-1.4l-.9-.7a5.1 5.1 0 0 0-1.3-3.2l-.5-1.2a.92 .92 0 0 0-.5-.9 .92 .92 0 0 0-1 .2l-2.8 1.5-.4 .6 1.3 5.5a7.7 7.7 0 0 1-.9 6.7l-1.2 3.4a43.8 43.8 0 0 1-4.3 9l-3 5.5-.9 2.3-.2 1.7 1 3.5 2.8-.2 .9 .9-.1 .9-1.5 1.4-.7 1.6-1.7 2.5 .2 3.9 4.9 4 1-.7 3.5 .1 1.9-.2 .4-.4v-.5l-.3-.4-2.4-.5h-1.2l-.2 .7-.2 .1-.1-.7 .4-.4 3.8 .6 .5 .5-.2 .9-.4 .3-3.4 .4-2-.2-.8 .6-.4 .1-4.8-3.8-.4-.6v-4l1.7-2.5 .6-1.4 1.7-1.8-.1-.7-.7-.5-2.5 .4-2.9 4.5v2.2l-.7 1.5-.7 .6-4.5 2.1 .4 1.3-.6 1 .5 2.3 .5 .5 1.1 .5 1.4 1.1 2.5 .4 .8 .6 1 1.9 1.4 1.7-.3 1.2-.2 .1v-.2l.2-1.2-1.3-1.4-.7-1.6-.5-.6-3.2-.8-2.7-1.9-.7-2.3 .5-1.6-.5-.8-2.2 .9-2 1.2-5.1 5.7M118.4 121a5.4 5.4 0 0 1-2.8 2.9l-1.8 1.5 4.6 3.6M87.9 146.8a22.9 22.9 0 0 0 5.6 4.8l2.6 2 .9 .9 .6 1.1 .5 2.3-.2 1.5-5.4 3.1 .2 .3 5.2-2.9v1.7l.7 2.3 1.7 3.1 .2-.2-1.8-3.4-.5-1.6v-2l5.8-3.6 4.2 5.1a128.3 128.3 0 0 1 5 15.5l1.4 3.6 .6 2.6 2.4 4 1 1.1M91.4 142.6l-4 3.8a78.7 78.7 0 0 1-12.1 10.7l-1.8 1.7 .4 .4 1.8-1.7 6.2-4.9 9.8-9.4"/>
<path d="M91.6 143l.3 .5a9.4 9.4 0 0 0 4.3 4.4l5.7 4.6 2 3.1-.2 .3-5.2 3.1-.1-1.6-.4-1.7-1-1.7-7.5-5.8-1.5-1.6M38.5 164.4l1.1-.9 1.6-.5 2-2 .7 .1 1.3 .7 1 1.4 1.1 2.3-4.4 2a.41 .41 0 0 1-.4 .3 .41 .41 0 0 1-.4-.3l-1.1-1.1-2.6-.6-.2-.4v-.6zM115.3 178l-2-1.8 .1 .5a17.2 17.2 0 0 1 1.9 5.8l2.4 4.3 .9 1M118.4 166.2l-1-.8 .1-.7-.7-.6-2.5 .5-2.5-.8h-.8l-1.3 .5 3.5 11.6 2.1 2"/>
</g>
<!-- layer: AUTODIB_HIDRO_1000 -->
<path d="M37.5 150.8l-.6 2.1v1.1a.98 .98 0 0 0 1.1 1h2.1l.2 .3-.1 1.1 .6 .9 .7 .5 2.1 .2 .4 .4a1.47 1.47 0 0 0 1 1.6l1.3 .8a1.37 1.37 0 0 1 1 1.3l1.1 .6h2.5l.7 .3M32.8 164.1l1.7-.2a1.3 1.3 0 0 1 1.4 1.2 3 3 0 0 0 1.1 2.4h.9l1.7-.5a.82 .82 0 0 1 1.2 .7l-.3 .9 .4 .4" fill="none" stroke="#000" stroke-width=".32"/>
<!-- layer: AUTODIB_HIDRO_5000 -->
<path d="M89.8 107.7l.6 1.4 .3 2.2a1.48 1.48 0 0 0 1.2 2.4 1.56 1.56 0 0 1-.5 2l-.7 2a2.97 2.97 0 0 0 1.2 4.4l2.5 2.2M32.6 139l.7 .5a3.8 3.8 0 0 0 2.3 1.6l.7 .9 1.8 1.7 2.5 1.6a7.5 7.5 0 0 1 2.8 2.6l2.8 1.4a2.17 2.17 0 0 0 2.9 .1l.6 .5 4.1 5.1M119 135.5l-.5-.8a10.4 10.4 0 0 0-3-4.3l-1.5-.8a12.2 12.2 0 0 1-6-1.6l-2.9-1.9a4 4 0 0 0-4.8-.8l-1.9 .1a5.9 5.9 0 0 1-4-1.1l-1 3.5a2.76 2.76 0 0 0 .5 2.5l.6 1.8v2.8l.9 2a1.84 1.84 0 0 1 1.7 1.9l1.6 1.9 1.4 1M38.7 144l-.3 .7a6.5 6.5 0 0 1-1.2 4.1l.3 1.9-.6 2.2v1.1a.98 .98 0 0 0 1.1 1h2.1l.2 .3-.1 1.1 .6 .9 .7 .5 2.1 .2 .4 .4a1.47 1.47 0 0 0 1 1.6l1.3 .8a1.37 1.37 0 0 1 1 1.3l1.1 .6h2.5l.7 .3M78.7 145.2l.4 .8v.8l.3 .5 1.4 .6 .8 .8 2.5 1.8a1.24 1.24 0 0 1 .9 1.5l.1 .4 1.6 1.5 .1 1.8a2.16 2.16 0 0 1 .9 2.6l.2 1 1.6 3.1 2.1 1.8 .2 1.4 .8 .9 1.4 .3 .9 .7 2 .5 .8 .8 1.7 .9a7.3 7.3 0 0 1 3.1 4.6l.4 3.3 .9 1.2 1.4 6.7 .3 .6 1 .9 1 3.7 1.1 .3 .6 .4a4.1 4.1 0 0 0 3.2 .9l.8 1.1v2.5l1.1 1 .1 .4M32.8 164.1l1.7-.2a1.3 1.3 0 0 1 1.4 1.2 3 3 0 0 0 1.1 2.4h.9l1.7-.5a.82 .82 0 0 1 1.2 .7l-.3 .9 .4 .4M41.1 169.3l.9 .2a3.9 3.9 0 0 1 3.1 .2l.9 2.3 1.6 .3 .8 .8 3.2 1.4 .2 .3-.1 .6-1.3 .9-.3 .6 2.4 3 .3 .6-.4 3.4 .1 .6 2.4 .6 9.9 5.9a8.4 8.4 0 0 0 5.6 2.1 5.9 5.9 0 0 1 4-.3l2.1 1.4a3.3 3.3 0 0 1 1.5 3.2l.2 .2M51.9 163.2l1 1a1.99 1.99 0 0 0 1.3 2.6l1.1 1 .8 3 1.8 .6a1.62 1.62 0 0 1 1.7 1.7l-.2 1.5a3.5 3.5 0 0 0 2.4 3.6 9 9 0 0 0 5.7 1l1.4 1.9a37.1 37.1 0 0 0 11 7.5 13.2 13.2 0 0 0 5.1 2.9 11.7 11.7 0 0 1 5.2 5.4l.4 .4" fill="none" stroke="#000" stroke-width=".32"/>
<!-- layer: COTAS -->
<path d="M104.5 127.2l2.6 1.8M63.3 147.6h9.1l3 7.7M49.3 178l2 2.4M69.9 179.7l2.4 2.1M101.2 169.5l2.1 2.4" fill="none" stroke="#000" stroke-width=".32"/>
<path d="M104.2 127l1.5 .7-.4 .4zM75.1 155.4l.6-.2 .4 1.9zM49.1 177.7l1.2 1.1-.5 .3zM101 169.2l1.2 1.1-.4 .3zM69.6 179.5l1.3 .8-.3 .4zM89.5 304l1.6-1.1-1.2 1.5z" fill="#000" stroke="#000" stroke-width=".32"/>
<!-- layer: TW_Marco_Derrotero -->
<path d="M245.4 167.5v-15.8h70v15.8" fill="none" stroke="#000" stroke-width=".32"/>
<path d="M245.4 158.5h70M265.4 158.5v9M290.4 158.5v9M245.4 162.5h70M245.4 167.5h70" fill="none" stroke="#000" stroke-width=".32"/>
<!-- layer: 0 -->
<path d="M92.3 300.4l17.3-13.9 55.8 70.6-35.2 28.2-34.9-74.6 .8-.7-4.1-5.3 1.9-.9zM96 310.1l-.7 .6" fill="none" stroke="#000" stroke-width=".51"/>
<!-- layer: Tabla_Derrotero -->
<path d="M259.9 70.1h70v51h-70zM259.9 77.1h70M273.9 77.1v44M301.9 77.1v44M259.9 81.1h70M259.9 86.1h70M259.9 91.1h70M259.9 96.1h70M259.9 101.1h70M259.9 106.1h70M259.9 111.1h70M259.9 116.1h70" fill="none" stroke="#000" stroke-width=".32"/>
<text font-size="10.1" x="219.4" y="445.9">775.02m</text>
<text font-size="8.4" x="22.6" y="189.1">QUESADA</text>
<g font-size="7.9">
<text x="96" y="116.8">QUEBRADA PALO</text>
<text x="54.3" y="211">UBICACION GEOGRAFICA</text>
</g>
<text font-size="7.5" x="273.4" y="429.7">2 516134-000</text>
<text font-size="7.1" x="60" y="147.8">LOTE</text>
<g font-size="6.6">
<text x="144.3" y="68.1">XXXXXXXXXX</text>
<text x="30.3" y="99.8">A QUESADA</text>
<text x="183.1" y="139.3">A QUESADA</text>
<text x="121.4" y="341.5">ZONA</text>
<text x="121.4" y="346.8">VERDE</text>
</g>
<g font-size="6.2">
<text x="144.6" y="62.1">ENTERO N°</text>
<text x="36" y="323.8">A FINCAS</text>
<text x="229.3" y="434.6">AREA</text>
</g>
<g font-size="5.7">
<text x="119.6" y="191.2">A FINCAS</text>
<text x="246.6" y="225.1">A FINCAS</text>
</g>
<g font-size="5.3">
<text x="269.5" y="157.3">REFERENCIAS</text>
<text x="60.3" y="215.9">HOJA QUESADA - AGUAS ZARCAS</text>
<text x="74.1" y="228.6">PROYECCION CRTM05</text>
<text x="156.6" y="418.4">SITUADO EN: LA LLANADA</text>
<text x="103.4" y="430">ESCALA</text>
<text x="122.8" y="430">1:500</text>
<text x="103" y="435">FECHA</text>
<text x="122.4" y="435">MAYO 2026</text>
<text x="156.6" y="435.3">CANTON:</text>
<text x="180.3" y="435.3">10° SAN CARLOS</text>
<text x="178.2" y="443.8">2° ALAJUELA</text>
<text x="281.2" y="438.5">21001051613400</text>
<text x="19.4" y="447.7">JORGE MARIO GUERRERO VARGAS</text>
<text x="282.2" y="448">1ha4183.00m</text>
</g>
<g font-size="4.9">
<text x="249.8" y="162.6">PUNTO</text>
<text x="252.6" y="167.2">P.I</text>
<text x="268.8" y="167.2">455249.98</text>
<text x="273.4" y="162.6">ESTE</text>
<text x="293.2" y="167.2">1142829.35</text>
<text x="297.4" y="162.6">NORTE</text>
<text x="104.4" y="417">PROTOCOLO:</text>
<text x="126.3" y="417.7">TOMO</text>
<text x="138.3" y="417.7">24381</text>
<text x="126.3" y="422.6">FOLIO</text>
<text x="138.3" y="422.6">026</text>
<text x="19.4" y="444.1">TOPOGRAFO ASOCIADO: T.A. 8914</text>
</g>
<text font-size="3.5" x="123.7" y="258.4" transform="rotate(-38 123.7 258.4)">14.00</text>
<g font-size="3.2">
<text x="214.9" y="352.3">NOTAS:</text>
<text x="213.9" y="356.2">-ESCALA DEL MAPA CATASTRAL 1:5000</text>
<text x="213.9" y="360">-EPOCA 2014.59,SISTEMA CR-SIRGAS, PROYECCION CRTM05,</text>
<text x="213.9" y="363.9">-METODO DE ENLACE A LA RED DE COORDENADAS CRTM05,</text>
<text x="213.9" y="371.6">-EXACTITUD RELATIVA : +/-0.10m,</text>
<text x="214.9" y="367.7">MEDICION ENLACE A ESTACION CIQUE</text>
<text x="213.9" y="375.4">-EXACTITUD ABSOLUTA : +/-0.10m</text>
<text x="213.9" y="379.3">-DOY FE QUE LOS LINDEROS SON EXISTENTES</text>
<text x="213.9" y="383.1">-TODAS LAS MEDIDAS ESTAN DADAS EN METROS</text>
<text x="213.9" y="386.9">-MODIFICA AL PLANO CATASTRADO N°A-1721978-2014</text>
<text x="213.9" y="390.7">-COLINDANTE A: 21001050284700.</text>
</g>
<g font-size="3.1">
<text x="73.2" y="97.5" transform="rotate(-90 73.2 97.5)">454856.88</text>
<text x="133" y="158.7">1142459.96</text>
</g>
<g font-size="2.8">
<text x="275.3" y="74.6">LISTADO DE COORDENADAS</text>
<text x="262" y="80.1">PUNTO</text>
<text x="281.7" y="79.8">ESTE (m)</text>
<text x="308.5" y="79.8">NORTE (m)</text>
<text x="266.2" y="89.6">2</text>
<text x="266.3" y="84.6">1</text>
<text x="281.4" y="84.6">454859.57</text>
<text x="281.4" y="89.6">454868.22</text>
<text x="308.4" y="84.6">1142478.10</text>
<text x="308.4" y="89.6">1142485.05</text>
<text x="266.1" y="94.6">3</text>
<text x="281.6" y="94.6">454896.11</text>
<text x="308.4" y="94.6">1142449.73</text>
<text x="266.2" y="99.6">4</text>
<text x="281.4" y="99.6">454878.53</text>
<text x="308.5" y="99.6">1142435.62</text>
<text x="266.1" y="104.5">5</text>
<text x="281.4" y="104.5">454861.03</text>
<text x="308.4" y="104.5">1142472.93</text>
<text x="266.1" y="109.6">6</text>
<text x="281.4" y="109.6">454861.47</text>
<text x="308.4" y="109.6">1142473.26</text>
<text x="266.1" y="114.6">7</text>
<text x="266.1" y="119.6">8</text>
<text x="281.4" y="119.6">454860.39</text>
<text x="281.6" y="114.6">454859.41</text>
<text x="308.4" y="114.6">1142475.94</text>
<text x="308.4" y="119.6">1142476.39</text>
<text x="214.2" y="192.9">P.I</text>
<text x="108.6" y="290.9">2</text>
<text x="99" y="299.5" transform="rotate(-38 99 299.5)">11.10</text>
<text x="88.8" y="300.8">1</text>
<text x="94.7" y="302.5">8</text>
<text x="91.2" y="309.3">7</text>
<text x="98.1" y="311.5">6</text>
<text x="94" y="315.1">5</text>
<text x="161" y="357.6">3</text>
<text x="130" y="383.1">4</text>
</g>
</svg>
